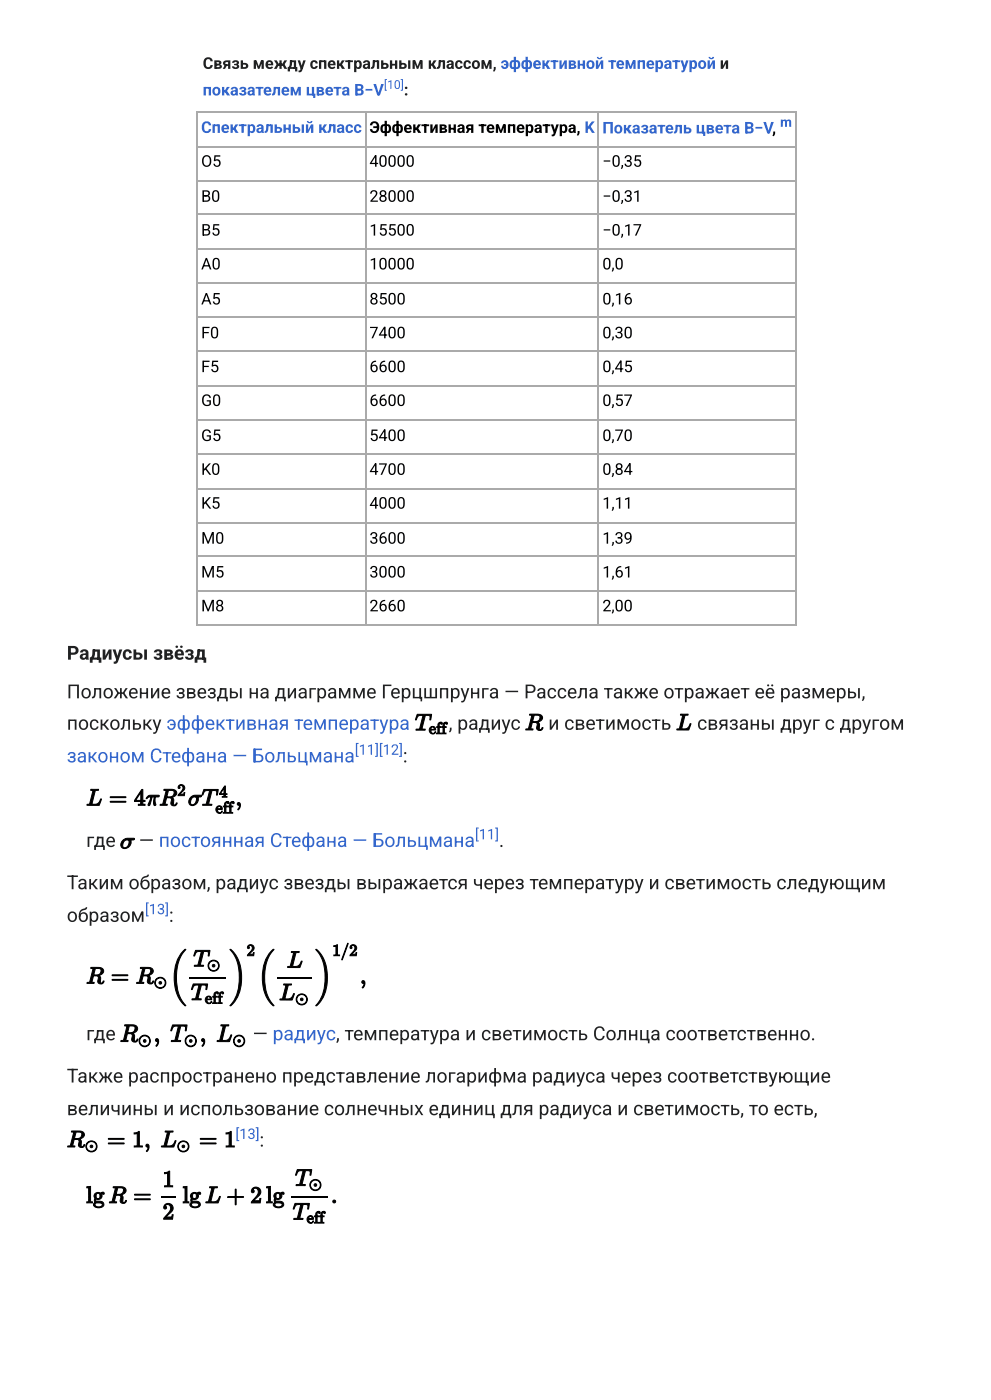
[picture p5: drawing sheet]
<svg xmlns="http://www.w3.org/2000/svg" width="210mm" height="297mm" viewBox="0 0 210 297" stroke-linecap="round" stroke-linejoin="round" font-family="sans-serif">
<g fill="none" stroke="#aaa" stroke-width=".26">
<path d="M41.5 23.7h127.3M41.5 31.1h127.3M41.5 38.3h127.3M41.7 23.6v109M77.5 23.6v109M126.7 23.6v109M168.7 23.6v109M41.5 45.4h127.3M41.5 52.9h127.3M41.5 60h127.3M41.5 67.2h127.3M41.5 74.4h127.3"/>
<path d="M41.5 81.8h127.3M41.5 89h127.3M41.5 96.1h127.3M41.5 103.6h127.3M41.5 110.7h127.3M41.5 117.9h127.3M41.5 125.3h127.3M41.5 132.5h127.3"/>
</g>
<g fill="#000">
<path d="M88.4 151.4h3l-.2 1.1h-.2a.61 .61 0 0 0-.1-.9 .61 .61 0 0 0-.9 .4l-.6 2.4 .6 .1v.2h-1.9l.1-.2 .7-.1 .7-2.7a.98 .98 0 0 0-1.5 .9l-.1-.1zM92.9 153.3l.5-.3a.24 .24 0 0 1 .3 .2 .24 .24 0 0 1-.2 .3l-.1-.1v-.2a.52 .52 0 0 0-.4 .8h.4v.2h-.4v1.1l.4 .1v.1h-.9v-.1l.2-.1 .1-1.1h-.3v-.2h.3zM93.9 153.3l.5-.3a.24 .24 0 0 1 .4 .2 .24 .24 0 0 1-.2 .3l-.2-.1 .1-.2a.52 .52 0 0 0-.4 .8h.4v.2h-.4v1.1l.4 .1v.1h-.9v-.1l.2-.1v-1.1h-.2v-.2h.2zM144.2 151.3h1.5v.2a.54 .54 0 0 0-.6 .1 .54 .54 0 0 0-.1 .5l-.6 2.3a1.45 1.45 0 0 0 1.9-1l-.4 1.3-2.6-.1 .1-.1 .5-.1 .2-.8 .5-2-.5-.1zM19.3 167.3h1.5v.2a.55 .55 0 0 0-.5 0 .55 .55 0 0 0-.2 .6l-.6 2.3a1.49 1.49 0 0 0 1.9-1.1l.1 .1-.5 1.3-2.6-.1 .1-.2h.5l.2-.8 .5-2.1h-.5zM31.3 168.7a4 4 0 0 1 2.3-.2l.1 .2-.1 .2h-.7v1a.59 .59 0 0 1 0 .8h-.1a1.82 1.82 0 0 1-.1-1.8h-.5l-.4 1.6-.3 .2-.1-.2 .6-1.6h-.4l-.6 .3zM37.9 166.5a.76 .76 0 0 1 1.2 .2 .76 .76 0 0 1-.5 1.1l-.6 .5h.9l.1-.3h.1l-.1 .6h-1.3l.7-.9a.73 .73 0 0 0-.1-1.3l-.4 .3a.21 .21 0 0 1 .2 .2 .21 .21 0 0 1-.2 .2 .21 .21 0 0 1-.2-.2zM43.2 167.3h3l-.2 1.2h-.1a.61 .61 0 0 0-.2-1 .61 .61 0 0 0-.9 .4l-.6 2.5h.6v.2l-1.9 .1 .1-.3h.7l.7-2.7a.99 .99 0 0 0-1.5 .8h-.1zM47.7 170.1l.5-.2a.24 .24 0 0 1 .3 .1 .24 .24 0 0 1-.2 .3l-.1-.1v-.2a.52 .52 0 0 0-.4 .8h.4v.2h-.3v1.1l.3 .1v.1h-.9v-.1l.3-.1v-1.1h-.3v-.2h.3zM48.8 170.1l.5-.2a.24 .24 0 0 1 .3 .1 .24 .24 0 0 1-.2 .3l-.1-.1v-.2a.52 .52 0 0 0-.4 .8h.4v.2h-.4v1.1l.4 .1v.1h-.9v-.1l.2-.1 .1-1.1h-.3v-.2h.3zM50.3 170.2a.44 .44 0 0 1 .6 .1 .44 .44 0 0 1 0 .5l-.2 .6-.3 .2v-.1l.3-.9a.31 .31 0 0 1-.4 0 .31 .31 0 0 1 0-.4zM73.6 199.9l.1 .1-1.3 3.4z"/>
<path d="M36.6 217.2h3l-.2 1.2h-.1a.65 .65 0 0 0-.1-.9 .65 .65 0 0 0-.9 .1l-.7 2.8 .6 .1v.2h-1.9v-.2l.8-.1 .7-2.9a1.17 1.17 0 0 0-1.5 1zM38.8 201.5l.4-.3h.2a8.7 8.7 0 0 0-2 7.2 7.9 7.9 0 0 0 1.9 4.7 6.8 6.8 0 0 1-2.4-5.9 7.8 7.8 0 0 1 1.9-5.7zM40.9 208.5h3l-.1 1.2h-.2a.61 .61 0 0 0-.2-.9 .61 .61 0 0 0-.8 .3l-.7 2.5 .7 .1v.2h-1.9v-.2l.7-.1 .7-2.7a.99 .99 0 0 0-1.4 .8h-.2zM41.4 201.4h3l-.1 1.2h-.2a.61 .61 0 0 0-.2-1 .61 .61 0 0 0-.9 .4l-.6 2.5 .7 .1v.1l-1.9 .1v-.2l.7-.1 .7-2.7a.99 .99 0 0 0-1.5 .8h-.1zM45.4 210.4l.5-.2a.24 .24 0 0 1 .3 .1 .24 .24 0 0 1-.1 .3l-.2-.1 .1-.2a.52 .52 0 0 0-.4 .8h.4v.2h-.4v1.2h.4v.2h-1v-.2h.3v-1.2h-.2v-.2h.2zM46.8 217.2h1.6v.2a.56 .56 0 0 0-.6 0 .56 .56 0 0 0-.2 .6l-.6 2.5a1.5 1.5 0 0 0 2-1.2l.1 .1-.5 1.3h-2.6v-.2l.5-.1 .3-.8 .5-2.1-.5-.1zM46.5 210.4l.5-.2a.24 .24 0 0 1 .3 .1 .24 .24 0 0 1-.1 .3l-.2-.1v-.2a.52 .52 0 0 0-.3 .8h.4v.2h-.4v1.2h.3v.2h-.9v-.2h.3v-1.2h-.2v-.2h.2zM48.7 201.2a5.1 5.1 0 0 1 2.2 3.5 10.2 10.2 0 0 1-1.1 7.5l-.9 .9h-.2a10.3 10.3 0 0 0 1.4-9.6l-.5-1.1zM52.6 200.4a.76 .76 0 0 1 1.2 .2 .76 .76 0 0 1-.5 1.1l-.6 .5h.9l.1-.3h.1l-.1 .6h-1.3l.7-.9a.73 .73 0 0 0-.1-1.2l-.4 .2a.21 .21 0 0 1 .2 .2 .21 .21 0 0 1-.2 .2 .21 .21 0 0 1-.2-.2zM57.5 201.5l.4-.3h.1a8.7 8.7 0 0 0-1.9 7.2 7.9 7.9 0 0 0 1.9 4.7 6.8 6.8 0 0 1-2.4-5.9 7.8 7.8 0 0 1 1.9-5.7zM60.1 208.5h1.6v.2a.55 .55 0 0 0-.6 .1 .55 .55 0 0 0-.2 .5l-.6 2.4a1.5 1.5 0 0 0 2-1.1h.1l-.5 1.3h-2.6v-.2l.5-.1 .2-.8 .5-2-.4-.1zM61.8 201.6h1.5v.2a.55 .55 0 0 0-.5 .1 .55 .55 0 0 0-.2 .5l-.6 2.4a1.5 1.5 0 0 0 1.9-1.1h.1l-.5 1.3h-2.6l.1-.2 .5-.1 .2-.8 .5-2-.5-.1z"/>
<path d="M66.9 201.2a5.1 5.1 0 0 1 2.2 3.5 10.2 10.2 0 0 1-1.2 7.5l-.8 .9h-.2a10.3 10.3 0 0 0 1.4-9.6l-.5-1.1zM70.7 200.4l.8-.2v2.1l.4 .1v.1h-1.2v-.1l.5-.1v-1.8l-.5 .1zM74.3 200.4a.76 .76 0 0 1 1.2 .2 .76 .76 0 0 1-.5 1.1l-.5 .5h.8l.1-.3h.2l-.1 .6h-1.4l.7-.9a.73 .73 0 0 0-.1-1.2l-.4 .2a.21 .21 0 0 1 .3 .2 .21 .21 0 0 1-.3 .2 .21 .21 0 0 1-.2-.2zM76.7 207.9a.44 .44 0 0 1 .6 .1 .44 .44 0 0 1 0 .5l-.2 .6-.3 .3-.1-.1 .4-.9a.31 .31 0 0 1-.4-.1 .31 .31 0 0 1 0-.4zM33 220.2a.46 .46 0 0 1 .6 .1 .46 .46 0 0 1 0 .6l-.2 .6-.3 .2-.1-.1 .4-.9a.32 .32 0 0 1-.4-.1 .32 .32 0 0 1 0-.4zM35 239.7h1.6v.2a.55 .55 0 0 0-.6 0 .55 .55 0 0 0-.2 .6l-.6 2.3a1.5 1.5 0 0 0 2-1.1l.1 .1-.5 1.3-2.6-.1v-.1l.5-.1 .3-.8 .5-2-.5-.1zM42.8 220.2a.46 .46 0 0 1 .5 .1 .46 .46 0 0 1 .1 .6l-.2 .6-.3 .2-.1-.1 .4-.9a.32 .32 0 0 1-.4-.1 .32 .32 0 0 1 0-.4zM18.4 251.5l.8-.1v3.2l.4 .1v.2h-1.2v-.2l.4-.1v-2.4a.34 .34 0 0 0-.1-.4 .34 .34 0 0 0-.3-.1zM28.4 240.1l1.1-.3v3h.6v.3h-1.7v-.3h.7v-2.6l-.7 .1zM31 242.6a.44 .44 0 0 1 .5 .1 .44 .44 0 0 1 .1 .5l-.2 .6-.3 .2-.1-.1 .4-.9a.31 .31 0 0 1-.4 0 .31 .31 0 0 1 0-.4zM34.9 255.3a1.05 1.05 0 0 1 1.6 .2 1.05 1.05 0 0 1-.4 1.5l-1 .9h1.3l.1-.5h.2l-.2 1h-1.8v-.3l.8-.9a1.23 1.23 0 0 0 .2-1.9h-.4l-.3 .3a.3 .3 0 0 1 .3 .3 .3 .3 0 0 1-.3 .3 .3 .3 0 0 1-.3-.3zM34.8 248.5l1.1-.3v3l.7 .1v.2h-1.7v-.2l.6-.1v-2.6l-.7 .1z"/>
<path d="M38.8 251.5l.8-.1v3.2l.4 .1v.2h-1.2v-.2l.4-.1v-2.4a.34 .34 0 0 0 0-.4 .34 .34 0 0 0-.4-.1zM44.4 251.5h1.6v.2a.55 .55 0 0 0-.6 0 .55 .55 0 0 0-.2 .6l-.6 2.4a1.49 1.49 0 0 0 2-1.2l.1 .1-.5 1.3h-2.6v-.2l.6-.1 .2-.8 .5-2-.5-.1zM48.3 253.6h1.5l.1-1.6 .1 1.6 1.6 .1-1.6 .1-.1 1.5-.1-1.5h-1.5zM47.9 240.1l1.1-.3v3h.6v.3h-1.7v-.3h.6v-2.6l-.6 .1zM53.5 251.8a1.05 1.05 0 0 1 1.6 .2 1.05 1.05 0 0 1-.4 1.6l-1 .9 1.2-.1 .1-.4h.2l-.1 .9h-1.9l.1-.2 .8-.9a1.23 1.23 0 0 0 .2-2h-.4l-.4 .4a.3 .3 0 0 1 .4 .3 .3 .3 0 0 1-.4 .3 .3 .3 0 0 1-.3-.3zM56.5 251.5l.8-.1v3.2l.4 .1v.2h-1.2v-.2l.4-.1v-2.4a.34 .34 0 0 0-.1-.4 .34 .34 0 0 0-.3-.1zM62.5 255h3l-.1 1.2h-.2a.61 .61 0 0 0-.2-.9 .61 .61 0 0 0-.9 .4l-.6 2.4 .6 .1 .1 .2h-2l.1-.2 .7-.1 .7-2.8a1.16 1.16 0 0 0-1.5 .9zM63 247.9h3l-.2 1.1h-.1a.61 .61 0 0 0-.2-.9 .61 .61 0 0 0-.9 .4l-.6 2.5h.6v.2l-1.9 .1 .1-.3 .7-.1 .7-2.8a1.16 1.16 0 0 0-1.5 1zM67 257l.5-.3a.24 .24 0 0 1 .3 .1 .24 .24 0 0 1-.2 .4l-.1-.1v-.3a.52 .52 0 0 0-.3 .9h.3v.1h-.3v1.2h.3v.2h-.9v-.2h.3v-1.2h-.3v-.1h.3zM68.1 257l.5-.3a.24 .24 0 0 1 .3 .1 .24 .24 0 0 1-.2 .4l-.1-.1v-.3a.52 .52 0 0 0-.4 .9h.4v.1h-.3v1.2h.3v.2h-.9v-.2h.3v-1.2h-.3v-.1h.3z"/>
<path d="M91.2 154.1a.63 .63 0 0 1 .7-.1 .63 .63 0 0 1 .4 .7l-1 .1a.53 .53 0 0 0 .5 .6l.5-.3a.76 .76 0 0 1-1.2 .3 .76 .76 0 0 1 .1-1.3zM91.4 154.2l-.1 .4h.7l-.2-.5z"/>
<path d="M112.2 151.3h.4a2.57 2.57 0 0 1 2.2 .4 .93 .93 0 0 1-.9 1.3 1.41 1.41 0 0 1 .3 1.5 .44 .44 0 0 0 .7-.3 .67 .67 0 0 1-1 .6 .67 .67 0 0 1-.1-1.1 .49 .49 0 0 0-.7-.6h-.3l-.4 1.3 .5 .1-.1 .2h-1.4v-.2l.5-.1 .5-2 .2-.8h-.4zM113.1 151.6l-.3 1.3a1.09 1.09 0 0 0 1.5-1.1l-.3-.2z"/>
<path d="M23.4 168.9h3.3l-3.3 .1zM23.4 169.8l3.3 .1-3.3 .1z"/>
<path d="M26 178.1a2.64 2.64 0 0 1 2.4-.5l.1 .2-.2 .2h-.7a1.25 1.25 0 0 1-.4 1.5 1.25 1.25 0 0 1-1.5 0l-.1-.7zM26.3 178.2a1.03 1.03 0 0 0 0 1.4 1.02 1.02 0 0 0 .9-1.6l-.6 .1z"/>
<path d="M30 167.3h.3v2.3h.4v.2h-.4v.5l.4 .1v.3h-1.4v-.3h.5v-.6h-1.3v-.2zM29.8 168l-1.1 1.6h1.1z"/>
<path d="M34.8 167.3h.4a2.51 2.51 0 0 1 2.1 .4 .94 .94 0 0 1-.9 1.3 1.45 1.45 0 0 1 .4 1.5 .44 .44 0 0 0 .6-.4 .63 .63 0 0 1-.8 .7 .63 .63 0 0 1-.3-1 .52 .52 0 0 0-.1-.6 .52 .52 0 0 0-.6-.1h-.3l-.3 1.3h.4v.3h-1.5l.1-.3h.5l.5-2 .2-.9h-.5zM35.7 167.5l-.3 1.3a.92 .92 0 0 0 1.1-.1 .92 .92 0 0 0 .2-1.1z"/>
<path d="M40.5 168.8l.7-.3 1.5 .1-.2 .3h-.6a1.24 1.24 0 0 1-.3 1.4 1.24 1.24 0 0 1-1.4 .2 1.22 1.22 0 0 1 .3-1.7zM40.7 169.1a1.09 1.09 0 0 0-.1 1.4 1.02 1.02 0 0 0 .8-1.6h-.5z"/>
<path d="M46 171a.63 .63 0 0 1 .7-.2 .63 .63 0 0 1 .4 .7l-1 .1a.53 .53 0 0 0 .5 .6l.5-.3a.76 .76 0 0 1-1.2 .3 .76 .76 0 0 1 .1-1.2zM46.2 171l-.1 .4h.7l-.2-.4z"/>
<path d="M47.6 166.6h.1v1.6h.4v.2h-.4v.3l.4 .1v.2h-1v-.2l.3-.1v-.3h-.9v-.2zM47.4 167l-.7 1.2h.7z"/>
<path d="M19.3 205h.4a2.52 2.52 0 0 1 2.1 .4 .95 .95 0 0 1-.8 1.3 1.46 1.46 0 0 1 .3 1.5 .44 .44 0 0 0 .6-.3 .63 .63 0 0 1-.7 .6 .63 .63 0 0 1-.4-.9 .52 .52 0 0 0 0-.6 .52 .52 0 0 0-.7-.2h-.3l-.3 1.3 .4 .1v.2h-1.5l.1-.2 .5-.1 .5-2 .2-.8-.5-.1zM20.2 205.3l-.3 1.2a.92 .92 0 0 0 1.1 0 .92 .92 0 0 0 .2-1.2z"/>
<path d="M23.8 206.6l3.3 .1-3.3 .1zM23.8 207.6h3.3l-3.3 .1z"/>
<path d="M26.5 217.2h.3a2.46 2.46 0 0 1 2.2 .4 .99 .99 0 0 1-.9 1.4 1.57 1.57 0 0 1 .4 1.5 .44 .44 0 0 0 .6-.3 .64 .64 0 0 1-.8 .6 .64 .64 0 0 1-.3-.9 .53 .53 0 0 0 0-.7 .53 .53 0 0 0-.7-.2h-.3l-.3 1.4 .4 .1v.2h-1.5l.1-.2 .5-.1 .5-2.1 .2-.8-.5-.1zM27.4 217.5l-.3 1.3a.95 .95 0 0 0 1.1-.1 .95 .95 0 0 0 .2-1.2z"/>
<path d="M29.8 205h.4a2.52 2.52 0 0 1 2.1 .4 .95 .95 0 0 1-.8 1.3 1.46 1.46 0 0 1 .3 1.5 .44 .44 0 0 0 .7-.3 .63 .63 0 0 1-.8 .6 .63 .63 0 0 1-.4-.9 .52 .52 0 0 0 0-.6 .52 .52 0 0 0-.6-.2h-.4l-.3 1.3 .4 .1v.2h-1.5l.1-.2 .5-.1 .5-2 .2-.8-.4-.1zM30.7 205.3l-.3 1.2a.92 .92 0 0 0 1.2 0 .92 .92 0 0 0 .1-1.2z"/>
<path d="M32.8 208.3a1.18 1.18 0 0 1 2.3 0 1.18 1.18 0 0 1-2.3 0zM32.9 208.3a1.05 1.05 0 0 0 2.1 0 1.05 1.05 0 0 0-2.1 0zM33.7 208.3a.28 .28 0 0 1 .5 0 .28 .28 0 0 1-.5 0z"/>
<path d="M43.7 211.3a.64 .64 0 0 1 .8-.2 .64 .64 0 0 1 .3 .8h-1a.53 .53 0 0 0 .5 .7l.5-.4a.76 .76 0 0 1-1.2 .3 .76 .76 0 0 1 .1-1.2zM44 211.3l-.2 .4h.8l-.2-.4z"/>
<path d="M44.1 204.6a1.18 1.18 0 0 1 2.3 0 1.18 1.18 0 0 1-2.3 0zM44.2 204.7a1.05 1.05 0 0 0 2.1 0 1.05 1.05 0 0 0-2.1 0zM45 204.7a.28 .28 0 0 1 .5 0 .28 .28 0 0 1-.5 0z"/>
<path d="M62.7 211.8a1.2 1.2 0 0 1 2.4 0 1.2 1.2 0 0 1-2.4 0zM62.9 211.8a1.05 1.05 0 0 0 2.1 0 1.05 1.05 0 0 0-2.1 0zM63.6 211.8a.3 .3 0 0 1 .6 0 .3 .3 0 0 1-.6 0z"/>
<path d="M15.2 239.7h.4a2.54 2.54 0 0 1 2.1 .4 .94 .94 0 0 1-.8 1.3 1.45 1.45 0 0 1 .3 1.5 .44 .44 0 0 0 .7-.3 .63 .63 0 0 1-.8 .6 .63 .63 0 0 1-.4-.9 .52 .52 0 0 0 0-.7 .52 .52 0 0 0-.6-.1h-.4l-.3 1.3h.4v.3h-1.5l.1-.2 .5-.1 .5-2 .2-.8-.4-.1zM16.1 240l-.3 1.2a.92 .92 0 0 0 1.2-.1 .92 .92 0 0 0 .1-1.1z"/>
<path d="M29.5 220.6a1.21 1.21 0 0 1 2.4 0 1.21 1.21 0 0 1-2.4 0zM29.6 220.6a1.06 1.06 0 0 0 2.1 0 1.06 1.06 0 0 0-2.1 0zM30.4 220.6a.28 .28 0 0 1 .5 0 .28 .28 0 0 1-.5 0z"/>
<path d="M39.2 220.6a1.21 1.21 0 0 1 2.4 0 1.21 1.21 0 0 1-2.4 0zM39.3 220.6a1.1 1.1 0 0 0 2.2 0 1.1 1.1 0 0 0-2.2 0zM40.1 220.6a.3 .3 0 0 1 .6 0 .3 .3 0 0 1-.6 0z"/>
<path d="M49.5 220.6a1.21 1.21 0 0 1 2.4 0 1.21 1.21 0 0 1-2.4 0zM49.6 220.6a1.06 1.06 0 0 0 2.1 0 1.06 1.06 0 0 0-2.1 0zM50.4 220.6a.28 .28 0 0 1 .5 0 .28 .28 0 0 1-.5 0z"/>
<path d="M18.2 242.9a1.2 1.2 0 0 1 2.4 0 1.2 1.2 0 0 1-2.4 0zM18.3 243a1.05 1.05 0 0 0 2.1 0 1.05 1.05 0 0 0-2.1 0zM19.1 242.9a.28 .28 0 0 1 .5 0 .28 .28 0 0 1-.5 0z"/>
<path d="M20.2 252.9l.6-.2 .4 .1a.47 .47 0 0 1 .5-.2 .47 .47 0 0 1 .4 .3l-.2 .2-.2-.3-.3 .2a.81 .81 0 0 1 0 1.1 .81 .81 0 0 1-1.1 0l-.1 .3 .3 .1a1.01 1.01 0 0 1 1.5 1 1.34 1.34 0 0 1-2.2-.2l.4-.5-.2-.6a.36 .36 0 0 0-.1-.6v-.3zM20.5 253a.55 .55 0 0 0-.2 .7 .55 .55 0 0 0 .7 .2l.2-.2a.5 .5 0 0 0-.1-.6 .5 .5 0 0 0-.6-.1zM20.3 255a.51 .51 0 0 0 0 .6 .51 .51 0 0 0 .6 .2 .49 .49 0 0 0 .6-.1 .49 .49 0 0 0 0-.7z"/>
<path d="M23 241.3h3.3l-3.3 .1zM23 242.3h3.3l-3.3 .1z"/>
<path d="M24 251.5h.4a2.5 2.5 0 0 1 2.2 .4 .95 .95 0 0 1-.9 1.3 1.48 1.48 0 0 1 .3 1.5 .44 .44 0 0 0 .7-.3 .63 .63 0 0 1-.8 .6 .63 .63 0 0 1-.4-.9 .52 .52 0 0 0 0-.6 .52 .52 0 0 0-.6-.2h-.3l-.4 1.3 .5 .1-.1 .2h-1.4v-.2l.5-.1 .5-2 .2-.8-.4-.1zM24.9 251.8l-.3 1.2a.93 .93 0 0 0 1.2 0 .93 .93 0 0 0 .2-1.2z"/>
<path d="M28.5 253.1l3.3 .1-3.2 .1zM28.5 254.1l3.3 .1-3.2 .1z"/>
<path d="M37.7 242.9a1.18 1.18 0 0 1 2.3 0 1.18 1.18 0 0 1-2.3 0zM37.8 243a1.05 1.05 0 0 0 2.1 0 1.05 1.05 0 0 0-2.1 0zM38.6 242.9a.28 .28 0 0 1 .5 0 .28 .28 0 0 1-.5 0z"/>
<path d="M40.6 252.9l.6-.2 .5 .1a.47 .47 0 0 1 .4-.2 .47 .47 0 0 1 .4 .3l-.2 .2-.1-.3-.3 .2a.81 .81 0 0 1-.1 1.1 .81 .81 0 0 1-1.1 0v.3l.3 .1a1.01 1.01 0 0 1 1.4 1 1.34 1.34 0 0 1-2.2-.2l.4-.5-.2-.6a.36 .36 0 0 0 0-.6v-.3zM40.9 253a.55 .55 0 0 0-.1 .7 .55 .55 0 0 0 .6 .2l.2-.2a.5 .5 0 0 0-.1-.6 .5 .5 0 0 0-.6-.1zM40.7 255a.51 .51 0 0 0 0 .6 .51 .51 0 0 0 .6 .2 .49 .49 0 0 0 .6-.1 .49 .49 0 0 0 0-.7z"/>
<path d="M42.4 241.3h3.4l-3.3 .1zM42.4 242.3h3.4l-3.3 .1z"/>
<path d="M58.3 252.9l.6-.2 .4 .1a.47 .47 0 0 1 .5-.2 .47 .47 0 0 1 .4 .3l-.2 .2-.2-.3-.3 .2a.81 .81 0 0 1-.1 1.1 .81 .81 0 0 1-1 0l-.1 .3 .3 .1a1.01 1.01 0 0 1 1.5 1 1.34 1.34 0 0 1-2.2-.2l.4-.5-.2-.6a.36 .36 0 0 0-.1-.6v-.3zM58.6 253a.55 .55 0 0 0-.2 .7 .55 .55 0 0 0 .7 .2l.1-.2a.5 .5 0 0 0 0-.6 .5 .5 0 0 0-.6-.1zM58.3 255a.51 .51 0 0 0 .1 .6 .51 .51 0 0 0 .6 .2 .49 .49 0 0 0 .6-.1 .49 .49 0 0 0 0-.7z"/>
<path d="M65.3 257.8a.64 .64 0 0 1 .8-.1 .64 .64 0 0 1 .3 .7h-1a.54 .54 0 0 0 .5 .7l.5-.3a.75 .75 0 0 1-1.1 .3 .75 .75 0 0 1-.1-1.2zM65.5 257.9l-.1 .4h.7l-.2-.5z"/>
<path d="M65.6 251.1a1.2 1.2 0 0 1 2.4 0 1.2 1.2 0 0 1-2.4 0zM65.8 251.1a1.04 1.04 0 0 0 2 0 1.04 1.04 0 0 0-2 0zM66.5 251.1a.3 .3 0 0 1 .6 0 .3 .3 0 0 1-.6 0z"/>
<circle cx="70.8" cy="254.6" r=".3"/>
</g>
<g fill="none" stroke="#000" stroke-width=".21">
<path d="M88.4 151.4h3l-.2 1.1h-.2a.61 .61 0 0 0-.1-.9 .61 .61 0 0 0-.9 .4l-.6 2.4 .6 .1v.2h-1.9l.1-.2 .7-.1 .7-2.7a.98 .98 0 0 0-1.5 .9l-.1-.1zM91.2 154.1a.63 .63 0 0 1 .7-.1 .63 .63 0 0 1 .4 .7l-1 .1a.53 .53 0 0 0 .5 .6l.5-.3a.76 .76 0 0 1-1.2 .3 .76 .76 0 0 1 .1-1.3zM91.4 154.2l.4-.1 .2 .5h-.7zM92.9 153.3l.5-.3a.24 .24 0 0 1 .3 .2 .24 .24 0 0 1-.2 .3l-.1-.1v-.2a.52 .52 0 0 0-.4 .8h.4v.2h-.4v1.1l.4 .1v.1h-.9v-.1l.2-.1 .1-1.1h-.3v-.2h.3zM93.9 153.3l.5-.3a.24 .24 0 0 1 .4 .2 .24 .24 0 0 1-.2 .3l-.2-.1 .1-.2a.52 .52 0 0 0-.4 .8h.4v.2h-.4v1.1l.4 .1v.1h-.9v-.1l.2-.1v-1.1h-.2v-.2h.2zM112.2 151.3h.4a2.57 2.57 0 0 1 2.2 .4 .93 .93 0 0 1-.9 1.3 1.41 1.41 0 0 1 .3 1.5 .44 .44 0 0 0 .7-.3 .67 .67 0 0 1-1 .6 .67 .67 0 0 1-.1-1.1 .49 .49 0 0 0-.7-.6h-.3l-.4 1.3 .5 .1-.1 .2h-1.4v-.2l.5-.1 .5-2 .2-.8h-.4zM113.1 151.6h.3a.69 .69 0 0 1 1 .3 .69 .69 0 0 1-.5 .9l-1.1 .1zM144.2 151.3h1.5v.2a.54 .54 0 0 0-.6 .1 .54 .54 0 0 0-.1 .5l-.6 2.3a1.45 1.45 0 0 0 1.9-1l-.4 1.3-2.6-.1 .1-.1 .5-.1 .2-.8 .5-2-.5-.1zM19.3 167.3h1.5v.2a.55 .55 0 0 0-.5 0 .55 .55 0 0 0-.2 .6l-.6 2.3a1.49 1.49 0 0 0 1.9-1.1l.1 .1-.5 1.3-2.6-.1 .1-.2h.5l.2-.8 .5-2.1h-.5zM23.4 168.9h3.3l-3.3 .1zM23.4 169.8l3.3 .1-3.3 .1zM26 178.1a2.64 2.64 0 0 1 2.4-.5l.1 .2-.2 .2h-.7a1.25 1.25 0 0 1-.4 1.5 1.25 1.25 0 0 1-1.5 0l-.1-.7z"/>
<path d="M26.3 178.2a.58 .58 0 0 1 1.1 .2l-.1 .1a.87 .87 0 0 1-.3 .9 .87 .87 0 0 1-1 0v-.5zM29.8 168v1.6h-1.1zM30 167.3h.3v2.3h.4v.2h-.4v.5l.4 .1v.3h-1.4v-.3h.5v-.6h-1.3v-.2zM31.3 168.7a4 4 0 0 1 2.3-.2l.1 .2-.1 .2h-.7v1a.59 .59 0 0 1 0 .8h-.1a1.82 1.82 0 0 1-.1-1.8h-.5l-.4 1.6-.3 .2-.1-.2 .6-1.6h-.4l-.6 .3zM34.8 167.3h.4a2.51 2.51 0 0 1 2.1 .4 .94 .94 0 0 1-.9 1.3 1.45 1.45 0 0 1 .4 1.5 .44 .44 0 0 0 .6-.4 .63 .63 0 0 1-.8 .7 .63 .63 0 0 1-.3-1 .52 .52 0 0 0-.1-.6 .52 .52 0 0 0-.6-.1h-.3l-.3 1.3h.4v.3h-1.5l.1-.3h.5l.5-2 .2-.9h-.5zM35.7 167.5h.4a.6 .6 0 0 1 .8 .3 .6 .6 0 0 1-.2 .7 1.29 1.29 0 0 1-1.3 .3zM37.9 166.5a.76 .76 0 0 1 1.2 .2 .76 .76 0 0 1-.5 1.1l-.6 .5h.9l.1-.3h.1l-.1 .6h-1.3l.7-.9a.73 .73 0 0 0-.1-1.3l-.4 .3a.21 .21 0 0 1 .2 .2 .21 .21 0 0 1-.2 .2 .21 .21 0 0 1-.2-.2zM40.5 168.8l.7-.3 1.5 .1-.2 .3h-.6a1.24 1.24 0 0 1-.3 1.4 1.24 1.24 0 0 1-1.4 .2 1.22 1.22 0 0 1 .3-1.7zM40.7 169.1a.52 .52 0 0 1 .5-.2 .52 .52 0 0 1 .4 .4v.1a.94 .94 0 0 1-1.1 1 1.3 1.3 0 0 1 .2-1.3zM43.2 167.3h3l-.2 1.2h-.1a.61 .61 0 0 0-.2-1 .61 .61 0 0 0-.9 .4l-.6 2.5h.6v.2l-1.9 .1 .1-.3h.7l.7-2.7a.99 .99 0 0 0-1.5 .8h-.1zM46 171a.63 .63 0 0 1 .7-.2 .63 .63 0 0 1 .4 .7l-1 .1a.53 .53 0 0 0 .5 .6l.5-.3a.76 .76 0 0 1-1.2 .3 .76 .76 0 0 1 .1-1.2zM46.2 171h.4l.2 .4h-.7z"/>
<path d="M47.4 167v1.2h-.7zM47.6 166.6h.1v1.6h.4v.2h-.4v.3l.4 .1v.2h-1v-.2l.3-.1v-.3h-.9v-.2zM47.7 170.1l.5-.2a.24 .24 0 0 1 .3 .1 .24 .24 0 0 1-.2 .3l-.1-.1v-.2a.52 .52 0 0 0-.4 .8h.4v.2h-.3v1.1l.3 .1v.1h-.9v-.1l.3-.1v-1.1h-.3v-.2h.3zM48.8 170.1l.5-.2a.24 .24 0 0 1 .3 .1 .24 .24 0 0 1-.2 .3l-.1-.1v-.2a.52 .52 0 0 0-.4 .8h.4v.2h-.4v1.1l.4 .1v.1h-.9v-.1l.2-.1 .1-1.1h-.3v-.2h.3zM50.3 170.2a.44 .44 0 0 1 .6 .1 .44 .44 0 0 1 0 .5l-.2 .6-.3 .2v-.1l.3-.9a.31 .31 0 0 1-.4 0 .31 .31 0 0 1 0-.4zM73.6 199.9l.1 .1-1.3 3.4zM19.3 205h.4a2.52 2.52 0 0 1 2.1 .4 .95 .95 0 0 1-.8 1.3 1.46 1.46 0 0 1 .3 1.5 .44 .44 0 0 0 .6-.3 .63 .63 0 0 1-.7 .6 .63 .63 0 0 1-.4-.9 .52 .52 0 0 0 0-.6 .52 .52 0 0 0-.7-.2h-.3l-.3 1.3 .4 .1v.2h-1.5l.1-.2 .5-.1 .5-2 .2-.8-.5-.1zM20.2 205.3l.5-.1a.6 .6 0 0 1 .7 .3 .6 .6 0 0 1-.2 .8 1.3 1.3 0 0 1-1.3 .2zM23.8 206.6l3.3 .1-3.3 .1zM23.8 207.6h3.3l-3.3 .1zM26.5 217.2h.3a2.46 2.46 0 0 1 2.2 .4 .99 .99 0 0 1-.9 1.4 1.57 1.57 0 0 1 .4 1.5 .44 .44 0 0 0 .6-.3 .64 .64 0 0 1-.8 .6 .64 .64 0 0 1-.3-.9 .53 .53 0 0 0 0-.7 .53 .53 0 0 0-.7-.2h-.3l-.3 1.4 .4 .1v.2h-1.5l.1-.2 .5-.1 .5-2.1 .2-.8-.5-.1zM27.4 217.5l.4-.1a.62 .62 0 0 1 .8 .3 .62 .62 0 0 1-.2 .8 1.27 1.27 0 0 1-1.3 .3z"/>
<path d="M29.8 205h.4a2.52 2.52 0 0 1 2.1 .4 .95 .95 0 0 1-.8 1.3 1.46 1.46 0 0 1 .3 1.5 .44 .44 0 0 0 .7-.3 .63 .63 0 0 1-.8 .6 .63 .63 0 0 1-.4-.9 .52 .52 0 0 0 0-.6 .52 .52 0 0 0-.6-.2h-.4l-.3 1.3 .4 .1v.2h-1.5l.1-.2 .5-.1 .5-2 .2-.8-.4-.1zM30.7 205.3l.5-.1a.6 .6 0 0 1 .7 .3 .6 .6 0 0 1-.2 .8 1.3 1.3 0 0 1-1.3 .2zM36.6 217.2h3l-.2 1.2h-.1a.65 .65 0 0 0-.1-.9 .65 .65 0 0 0-.9 .1l-.7 2.8 .6 .1v.2h-1.9v-.2l.8-.1 .7-2.9a1.17 1.17 0 0 0-1.5 1zM38.8 201.5l.4-.3h.2a8.7 8.7 0 0 0-2 7.2 7.9 7.9 0 0 0 1.9 4.7 6.8 6.8 0 0 1-2.4-5.9 7.8 7.8 0 0 1 1.9-5.7zM40.9 208.5h3l-.1 1.2h-.2a.61 .61 0 0 0-.2-.9 .61 .61 0 0 0-.8 .3l-.7 2.5 .7 .1v.2h-1.9v-.2l.7-.1 .7-2.7a.99 .99 0 0 0-1.4 .8h-.2zM41.4 201.4h3l-.1 1.2h-.2a.61 .61 0 0 0-.2-1 .61 .61 0 0 0-.9 .4l-.6 2.5 .7 .1v.1l-1.9 .1v-.2l.7-.1 .7-2.7a.99 .99 0 0 0-1.5 .8h-.1zM43.7 211.3a.64 .64 0 0 1 .8-.2 .64 .64 0 0 1 .3 .8h-1a.53 .53 0 0 0 .5 .7l.5-.4a.76 .76 0 0 1-1.2 .3 .76 .76 0 0 1 .1-1.2zM44 211.3h.4l.2 .4h-.8zM45.4 210.4l.5-.2a.24 .24 0 0 1 .3 .1 .24 .24 0 0 1-.1 .3l-.2-.1 .1-.2a.52 .52 0 0 0-.4 .8h.4v.2h-.4v1.2h.4v.2h-1v-.2h.3v-1.2h-.2v-.2h.2zM46.5 210.4l.5-.2a.24 .24 0 0 1 .3 .1 .24 .24 0 0 1-.1 .3l-.2-.1v-.2a.52 .52 0 0 0-.3 .8h.4v.2h-.4v1.2h.3v.2h-.9v-.2h.3v-1.2h-.2v-.2h.2zM46.8 217.2h1.6v.2a.56 .56 0 0 0-.6 0 .56 .56 0 0 0-.2 .6l-.6 2.5a1.5 1.5 0 0 0 2-1.2l.1 .1-.5 1.3h-2.6v-.2l.5-.1 .3-.8 .5-2.1-.5-.1zM48.7 201.2a5.1 5.1 0 0 1 2.2 3.5 10.2 10.2 0 0 1-1.1 7.5l-.9 .9h-.2a10.3 10.3 0 0 0 1.4-9.6l-.5-1.1z"/>
<path d="M52.6 200.4a.76 .76 0 0 1 1.2 .2 .76 .76 0 0 1-.5 1.1l-.6 .5h.9l.1-.3h.1l-.1 .6h-1.3l.7-.9a.73 .73 0 0 0-.1-1.2l-.4 .2a.21 .21 0 0 1 .2 .2 .21 .21 0 0 1-.2 .2 .21 .21 0 0 1-.2-.2zM57.5 201.5l.4-.3h.1a8.7 8.7 0 0 0-1.9 7.2 7.9 7.9 0 0 0 1.9 4.7 6.8 6.8 0 0 1-2.4-5.9 7.8 7.8 0 0 1 1.9-5.7zM60.1 208.5h1.6v.2a.55 .55 0 0 0-.6 .1 .55 .55 0 0 0-.2 .5l-.6 2.4a1.5 1.5 0 0 0 2-1.1h.1l-.5 1.3h-2.6v-.2l.5-.1 .2-.8 .5-2-.4-.1zM61.8 201.6h1.5v.2a.55 .55 0 0 0-.5 .1 .55 .55 0 0 0-.2 .5l-.6 2.4a1.5 1.5 0 0 0 1.9-1.1h.1l-.5 1.3h-2.6l.1-.2 .5-.1 .2-.8 .5-2-.5-.1zM66.9 201.2a5.1 5.1 0 0 1 2.2 3.5 10.2 10.2 0 0 1-1.2 7.5l-.8 .9h-.2a10.3 10.3 0 0 0 1.4-9.6l-.5-1.1zM70.7 200.4l.8-.2v2.1l.4 .1v.1h-1.2v-.1l.5-.1v-1.8l-.5 .1zM74.3 200.4a.76 .76 0 0 1 1.2 .2 .76 .76 0 0 1-.5 1.1l-.5 .5h.8l.1-.3h.2l-.1 .6h-1.4l.7-.9a.73 .73 0 0 0-.1-1.2l-.4 .2a.21 .21 0 0 1 .3 .2 .21 .21 0 0 1-.3 .2 .21 .21 0 0 1-.2-.2zM76.7 207.9a.44 .44 0 0 1 .6 .1 .44 .44 0 0 1 0 .5l-.2 .6-.3 .3-.1-.1 .4-.9a.31 .31 0 0 1-.4-.1 .31 .31 0 0 1 0-.4zM15.2 239.7h.4a2.54 2.54 0 0 1 2.1 .4 .94 .94 0 0 1-.8 1.3 1.45 1.45 0 0 1 .3 1.5 .44 .44 0 0 0 .7-.3 .63 .63 0 0 1-.8 .6 .63 .63 0 0 1-.4-.9 .52 .52 0 0 0 0-.7 .52 .52 0 0 0-.6-.1h-.4l-.3 1.3h.4v.3h-1.5l.1-.2 .5-.1 .5-2 .2-.8-.4-.1zM16.1 240l.5-.1a.6 .6 0 0 1 .7 .3 .6 .6 0 0 1-.2 .8 1.31 1.31 0 0 1-1.3 .2zM33 220.2a.46 .46 0 0 1 .6 .1 .46 .46 0 0 1 0 .6l-.2 .6-.3 .2-.1-.1 .4-.9a.32 .32 0 0 1-.4-.1 .32 .32 0 0 1 0-.4zM35 239.7h1.6v.2a.55 .55 0 0 0-.6 0 .55 .55 0 0 0-.2 .6l-.6 2.3a1.5 1.5 0 0 0 2-1.1l.1 .1-.5 1.3-2.6-.1v-.1l.5-.1 .3-.8 .5-2-.5-.1z"/>
<path d="M42.8 220.2a.46 .46 0 0 1 .5 .1 .46 .46 0 0 1 .1 .6l-.2 .6-.3 .2-.1-.1 .4-.9a.32 .32 0 0 1-.4-.1 .32 .32 0 0 1 0-.4zM18.4 251.5l.8-.1v3.2l.4 .1v.2h-1.2v-.2l.4-.1v-2.4a.34 .34 0 0 0-.1-.4 .34 .34 0 0 0-.3-.1zM20.2 252.9l.6-.2 .4 .1a.47 .47 0 0 1 .5-.2 .47 .47 0 0 1 .4 .3l-.2 .2-.2-.3-.3 .2a.81 .81 0 0 1 0 1.1 .81 .81 0 0 1-1.1 0l-.1 .3 .3 .1a1.01 1.01 0 0 1 1.5 1 1.34 1.34 0 0 1-2.2-.2l.4-.5-.2-.6a.36 .36 0 0 0-.1-.6v-.3zM20.3 255l.6-.1a.45 .45 0 0 1 .6 .2 .45 .45 0 0 1-.2 .6 .73 .73 0 0 1-1.2-.5zM20.5 253a.51 .51 0 0 1 .7 .1 .51 .51 0 0 1-.1 .7 .51 .51 0 0 1-.7 0zM23 241.3h3.3l-3.3 .1zM23 242.3h3.3l-3.3 .1zM24 251.5h.4a2.5 2.5 0 0 1 2.2 .4 .95 .95 0 0 1-.9 1.3 1.48 1.48 0 0 1 .3 1.5 .44 .44 0 0 0 .7-.3 .63 .63 0 0 1-.8 .6 .63 .63 0 0 1-.4-.9 .52 .52 0 0 0 0-.6 .52 .52 0 0 0-.6-.2h-.3l-.4 1.3 .5 .1-.1 .2h-1.4v-.2l.5-.1 .5-2 .2-.8-.4-.1zM24.9 251.8l.5-.1a.6 .6 0 0 1 .8 .3 .6 .6 0 0 1-.2 .8 1.29 1.29 0 0 1-1.4 .2zM28.4 240.1l1.1-.3v3h.6v.3h-1.7v-.3h.7v-2.6l-.7 .1zM28.5 253.1l3.3 .1-3.2 .1zM28.5 254.1l3.3 .1-3.2 .1z"/>
<path d="M31 242.6a.44 .44 0 0 1 .5 .1 .44 .44 0 0 1 .1 .5l-.2 .6-.3 .2-.1-.1 .4-.9a.31 .31 0 0 1-.4 0 .31 .31 0 0 1 0-.4zM34.8 248.5l1.1-.3v3l.7 .1v.2h-1.7v-.2l.6-.1v-2.6l-.7 .1zM34.9 255.3a1.05 1.05 0 0 1 1.6 .2 1.05 1.05 0 0 1-.4 1.5l-1 .9h1.3l.1-.5h.2l-.2 1h-1.8v-.3l.8-.9a1.23 1.23 0 0 0 .2-1.9h-.4l-.3 .3a.3 .3 0 0 1 .3 .3 .3 .3 0 0 1-.3 .3 .3 .3 0 0 1-.3-.3zM38.8 251.5l.8-.1v3.2l.4 .1v.2h-1.2v-.2l.4-.1v-2.4a.34 .34 0 0 0 0-.4 .34 .34 0 0 0-.4-.1zM40.6 252.9l.6-.2 .5 .1a.47 .47 0 0 1 .4-.2 .47 .47 0 0 1 .4 .3l-.2 .2-.1-.3-.3 .2a.81 .81 0 0 1-.1 1.1 .81 .81 0 0 1-1.1 0v.3l.3 .1a1.01 1.01 0 0 1 1.4 1 1.34 1.34 0 0 1-2.2-.2l.4-.5-.2-.6a.36 .36 0 0 0 0-.6v-.3zM40.7 255l.6-.1a.45 .45 0 0 1 .7 .2 .45 .45 0 0 1-.3 .6 .73 .73 0 0 1-1.1-.5zM40.9 253a.51 .51 0 0 1 .7 .1 .51 .51 0 0 1-.1 .7 .51 .51 0 0 1-.7 0zM42.4 241.3h3.4l-3.3 .1zM42.4 242.3h3.4l-3.3 .1zM44.4 251.5h1.6v.2a.55 .55 0 0 0-.6 0 .55 .55 0 0 0-.2 .6l-.6 2.4a1.49 1.49 0 0 0 2-1.2l.1 .1-.5 1.3h-2.6v-.2l.6-.1 .2-.8 .5-2-.5-.1zM47.9 240.1l1.1-.3v3h.6v.3h-1.7v-.3h.6v-2.6l-.6 .1zM48.3 253.6h1.5l.1-1.6 .1 1.6 1.6 .1-1.6 .1-.1 1.5-.1-1.5h-1.5z"/>
<path d="M53.5 251.8a1.05 1.05 0 0 1 1.6 .2 1.05 1.05 0 0 1-.4 1.6l-1 .9 1.2-.1 .1-.4h.2l-.1 .9h-1.9l.1-.2 .8-.9a1.23 1.23 0 0 0 .2-2h-.4l-.4 .4a.3 .3 0 0 1 .4 .3 .3 .3 0 0 1-.4 .3 .3 .3 0 0 1-.3-.3zM56.5 251.5l.8-.1v3.2l.4 .1v.2h-1.2v-.2l.4-.1v-2.4a.34 .34 0 0 0-.1-.4 .34 .34 0 0 0-.3-.1zM58.3 252.9l.6-.2 .4 .1a.47 .47 0 0 1 .5-.2 .47 .47 0 0 1 .4 .3l-.2 .2-.2-.3-.3 .2a.81 .81 0 0 1-.1 1.1 .81 .81 0 0 1-1 0l-.1 .3 .3 .1a1.01 1.01 0 0 1 1.5 1 1.34 1.34 0 0 1-2.2-.2l.4-.5-.2-.6a.36 .36 0 0 0-.1-.6v-.3zM58.3 255l.7-.1a.45 .45 0 0 1 .6 .2 .45 .45 0 0 1-.2 .6 .73 .73 0 0 1-1.2-.5zM58.6 253a.51 .51 0 0 1 .7 .1 .51 .51 0 0 1-.1 .7 .51 .51 0 0 1-.7 0zM62.5 255h3l-.1 1.2h-.2a.61 .61 0 0 0-.2-.9 .61 .61 0 0 0-.9 .4l-.6 2.4 .6 .1 .1 .2h-2l.1-.2 .7-.1 .7-2.8a1.16 1.16 0 0 0-1.5 .9zM63 247.9h3l-.2 1.1h-.1a.61 .61 0 0 0-.2-.9 .61 .61 0 0 0-.9 .4l-.6 2.5h.6v.2l-1.9 .1 .1-.3 .7-.1 .7-2.8a1.16 1.16 0 0 0-1.5 1zM65.3 257.8a.64 .64 0 0 1 .8-.1 .64 .64 0 0 1 .3 .7h-1a.54 .54 0 0 0 .5 .7l.5-.3a.75 .75 0 0 1-1.1 .3 .75 .75 0 0 1-.1-1.2zM65.5 257.9l.4-.1 .2 .5h-.7zM67 257l.5-.3a.24 .24 0 0 1 .3 .1 .24 .24 0 0 1-.2 .4l-.1-.1v-.3a.52 .52 0 0 0-.3 .9h.3v.1h-.3v1.2h.3v.2h-.9v-.2h.3v-1.2h-.3v-.1h.3zM68.1 257l.5-.3a.24 .24 0 0 1 .3 .1 .24 .24 0 0 1-.2 .4l-.1-.1v-.3a.52 .52 0 0 0-.4 .9h.4v.1h-.3v1.2h.3v.2h-.9v-.2h.3v-1.2h-.3v-.1h.3z"/>
<circle cx="34" cy="208.3" r="1.18"/>
<circle cx="34" cy="208.3" r=".28"/>
<circle cx="34" cy="208.3" r="1.04"/>
<circle cx="45.2" cy="204.6" r="1.18"/>
<circle cx="45.2" cy="204.7" r=".28"/>
<circle cx="45.2" cy="204.7" r="1.04"/>
<circle cx="63.9" cy="211.8" r="1.18"/>
<circle cx="63.9" cy="211.8" r=".28"/>
<circle cx="63.9" cy="211.8" r="1.04"/>
<circle cx="30.6" cy="220.6" r="1.06"/>
<circle cx="30.7" cy="220.6" r=".28"/>
<circle cx="30.7" cy="220.6" r="1.21"/>
<circle cx="40.4" cy="220.6" r="1.06"/>
<circle cx="40.4" cy="220.6" r=".28"/>
<circle cx="40.4" cy="220.6" r="1.21"/>
<circle cx="50.6" cy="220.6" r="1.06"/>
<circle cx="50.7" cy="220.6" r=".28"/>
<circle cx="50.7" cy="220.6" r="1.21"/>
<circle cx="19.4" cy="242.9" r="1.18"/>
<circle cx="19.4" cy="242.9" r=".28"/>
<circle cx="19.4" cy="243" r="1.04"/>
<circle cx="38.8" cy="242.9" r="1.18"/>
<circle cx="38.8" cy="242.9" r=".28"/>
<circle cx="38.8" cy="243" r="1.04"/>
<circle cx="66.8" cy="251.1" r="1.04"/>
<circle cx="66.8" cy="251.1" r=".28"/>
<circle cx="66.8" cy="251.1" r="1.19"/>
<circle cx="70.8" cy="254.6" r=".3"/>
</g>
<path d="M40.1 207.2h7.8M58.8 207.2h7.3M34.1 253.7h3.1M61.7 253.7h7.8" fill="none" stroke="#000" stroke-width=".3"/>
<g font-size="4.1" fill="#202122">
<text x="14.2" y="139.8">Радиусы звёзд</text>
<text x="14.2" y="148">Положение звезды на диаграмме Герцшпрунга — Рассела также отражает её размеры,</text>
<text x="14.2" y="154.6">поскольку эффективная температура</text>
<text x="95" y="154.6">, радиус</text>
<text x="116.1" y="154.6">и светимость</text>
<text x="147.6" y="154.6">связаны друг с другом</text>
<text x="85.3" y="161.6">:</text>
<text x="18.2" y="179.5">где</text>
<text x="29.4" y="179.5">— постоянная Стефана — Больцмана</text>
<text x="105.7" y="179.5">.</text>
<text x="14.2" y="188.4">Таким образом, радиус звезды выражается через температуру и светимость следующим</text>
<text x="14.2" y="195.4">образом</text>
<text x="35.8" y="195.4">:</text>
<text x="18.2" y="220.4">где</text>
<text x="53.5" y="220.4">— радиус, температура и светимость Солнца соответственно.</text>
<text x="14.2" y="229.4">Также распространено представление логарифма радиуса через соответствующие</text>
<text x="14.2" y="236.3">величины и использование солнечных единиц для радиуса и светимость, то есть,</text>
<text x="55" y="243">:</text>
</g>
<text font-size="4.1" fill="#36c" x="14.2" y="161.6">законом Стефана — Больцмана</text>
<g font-size="3.4" fill="#202122">
<text x="42.9" y="14.6">Связь между спектральным классом, эффективной температурой и</text>
<text x="85.5" y="20.2">:</text>
</g>
<g font-size="3.4" fill="#36c">
<text x="42.9" y="20.2">показателем цвета B−V</text>
<text x="42.6" y="28.2">Спектральный класс</text>
<text x="127.6" y="28.3">Показатель цвета B−V,</text>
</g>
<g font-size="3.4">
<text x="78.2" y="28.2">Эффективная температура, K</text>
<text x="42.6" y="35.3">O5</text>
<text x="78.2" y="35.3">40000</text>
<text x="127.6" y="35.3">−0,35</text>
<text x="42.6" y="42.8">B0</text>
<text x="78.2" y="42.8">28000</text>
<text x="127.6" y="42.8">−0,31</text>
<text x="42.6" y="49.9">B5</text>
<text x="78.2" y="49.9">15500</text>
<text x="127.6" y="49.9">−0,17</text>
<text x="42.6" y="57.1">A0</text>
<text x="78.2" y="57.1">10000</text>
<text x="127.6" y="57.1">0,0</text>
<text x="42.6" y="64.5">A5</text>
<text x="78.2" y="64.5">8500</text>
<text x="127.6" y="64.5">0,16</text>
<text x="42.6" y="71.7">F0</text>
<text x="78.2" y="71.7">7400</text>
<text x="127.6" y="71.7">0,30</text>
<text x="42.6" y="78.9">F5</text>
<text x="78.2" y="78.9">6600</text>
<text x="127.6" y="78.9">0,45</text>
<text x="42.6" y="86">G0</text>
<text x="78.2" y="86">6600</text>
<text x="127.6" y="86">0,57</text>
<text x="42.6" y="93.5">G5</text>
<text x="78.2" y="93.5">5400</text>
<text x="127.6" y="93.5">0,70</text>
<text x="42.6" y="100.6">K0</text>
<text x="78.2" y="100.6">4700</text>
<text x="127.6" y="100.6">0,84</text>
<text x="42.6" y="107.8">K5</text>
<text x="78.2" y="107.8">4000</text>
<text x="127.6" y="107.8">1,11</text>
<text x="42.6" y="115.2">M0</text>
<text x="78.2" y="115.2">3600</text>
<text x="127.6" y="115.2">1,39</text>
<text x="42.6" y="122.4">M5</text>
<text x="78.2" y="122.4">3000</text>
<text x="127.6" y="122.4">1,61</text>
<text x="42.6" y="129.6">M8</text>
<text x="78.2" y="129.6">2660</text>
<text x="127.6" y="129.6">2,00</text>
</g>
<g font-size="3.1" fill="#36c">
<text x="75.2" y="159.9">[11][12]</text>
<text x="100.6" y="177.9">[11]</text>
<text x="30.7" y="193.7">[13]</text>
<text x="49.9" y="241.4">[13]</text>
</g>
<text font-size="2.9" fill="#36c" x="165.2" y="26.9">m</text>
<text font-size="2.6" fill="#36c" x="81.3" y="18.8">[10]</text>
</svg>
